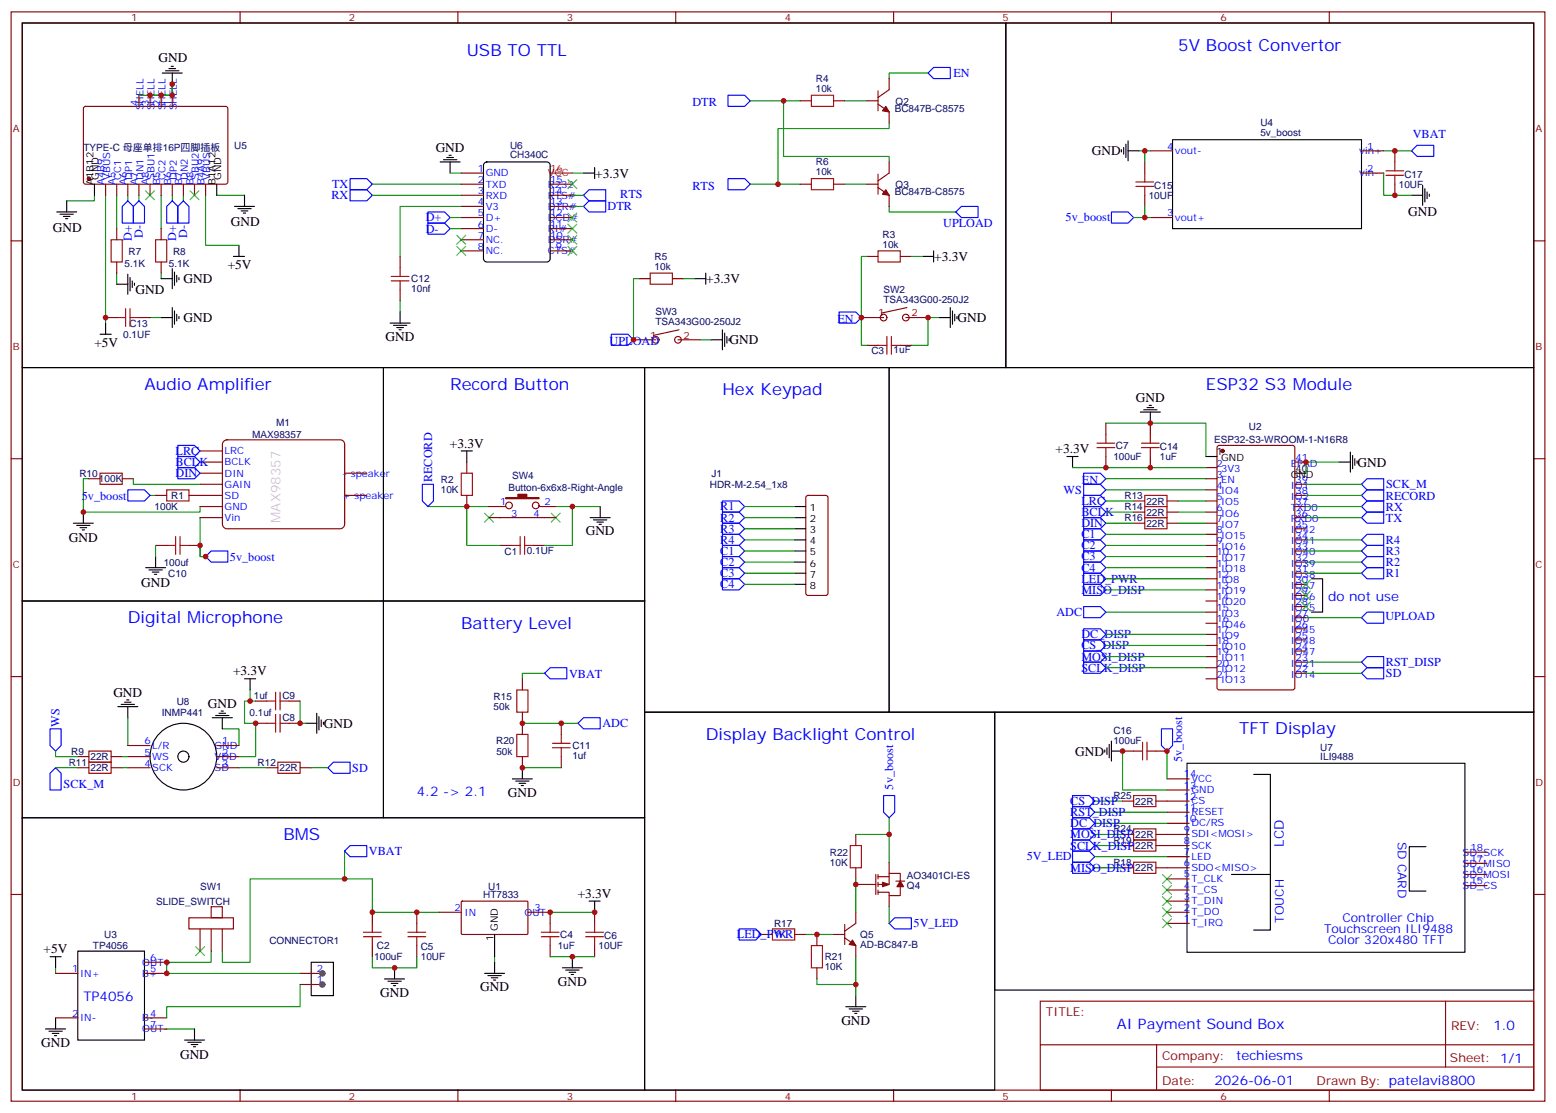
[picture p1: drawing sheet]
<svg xmlns="http://www.w3.org/2000/svg" width="494mm" height="353mm" viewBox="0 0 494 353" stroke-linecap="round" stroke-linejoin="round" font-family="sans-serif">
<g fill="none" stroke="#870000" stroke-width=".35">
<path d="M3.5 3.8h486.9v345.7h-486.9zM7.1 7.3h479.7v338.7h-479.7zM76.2 3.8v3.5M145.3 3.8v3.5M214.5 3.8v3.5M283.6 3.8v3.5M352.8 3.8v3.5M421.9 3.8v3.5M26.7 34l.5-.2h44.7l.4 .7v23.5l-.7 .5-44.7-.1-.4-.7v-23.2zM44.1 30.2v3.6M47.6 30.2v3.6M51.2 30.2v3.6"/>
<path d="M54.7 30.2v3.6M254 32h3.5M264.6 32h3.5M275.2 32h3.5M278.7 33.1l3.5 2.4v3.6M278.7 28.8v6.4M282.2 24.9v3.6l-3.5 2.4M33.5 58.5v3.5M37 58.5v3.5M40.6 58.5v3.5M44.1 58.5v3.5M47.6 58.5v3.5"/>
<path d="M51.2 58.5v3.5M54.7 58.5v3.5M58.2 58.5v3.5M61.7 58.5v3.5M65.3 58.5v3.5M146.4 58.5h7.1M146.4 54.9h7.1M174.6 58.5h7.1M254 58.5h3.5M264.6 58.5h3.5M275.2 58.5h3.5M278.7 59.5l3.5 2.5v3.5"/>
<path d="M278.7 55.3v6.3M282.2 51.4v3.5l-3.5 2.5M363.4 51.4v3.5M365.1 47.9h7.1M432.2 54.9h7M432.2 47.9h7M442.7 47.9v3.5M442.7 58.5v3.5M3.5 76.4h3.6M37 72.6v3.5M51.2 72.6v3.5M146.4 62h7.1"/>
<path d="M146.4 65.5h7.1M146.4 69h7.1M146.4 72.6h7.1M146.4 76.1h7.1M146.4 79.6h7.1M174.6 62h7.1M174.6 65.5h7.1M174.6 69h7.1M174.6 72.6h7.1M174.6 76.1h7.1M174.6 79.6h7.1M363.4 62v3.5"/>
<path d="M365.1 69h7.1M486.8 76.4h3.6M37 83.1v3.6M51.2 83.1v3.6M127 81.4v3.5M127 92v3.5M202.8 88.4h3.6M213.4 88.4h3.6M275.2 81.4h3.5M285.8 81.4h3.5M287.9 97.6l-8.1 1.8M33.5 100.8h3.5"/>
<path d="M44.1 100.8h3.5M201.1 107.8h7M215.2 107.8h7M215.5 104.7l-8.1 1.7M273.4 100.8h7.1M275.2 109.6h3.5M285.8 109.6h3.5M287.5 100.8h7.1M351 134.3v3.5M365.1 134.3v3.5M3.5 145.6h3.6M28.2 151.9h3.5"/>
<path d="M38.8 151.9h3.5M49.4 157.2h3.5M60 157.2h10.6M63.5 153.7h7.1M63.5 146.6h7.1M63.5 143.1h7.1M63.5 150.2h7.1M109.4 157.2h7M109.4 150.2h7M148.2 146.6v3.6M148.2 157.2v3.6M256 157.4l.5-.2h5.6l.5 .2 .2 .5v30.4l-.2 .5-.5 .2h-5.6l-.5-.3-.2-.4v-30.4z"/>
<path d="M351 144.9v3.5M359.8 159h3.6M365.1 144.9v3.5M370.4 159h3.5M382.8 148.4h3.5M382.8 151.9h3.5M382.8 155.5h3.5M382.8 159h3.5M386.5 141.6l.5-.2h23.3l.6 .4 .1 76.5-.5 .6-23.5 .1-.7-.5v-76.4zM411 157.2h3.5M411 153.7h3.5M411 146.6h3.5"/>
<path d="M486.8 145.6h3.6M49.4 173.1h3.5M60 173.1h3.5M63.5 164.3h7.1M63.5 160.8h7.1M155.2 164.3h21.2M155.2 160.8h5.3M158.7 173.1h3.6M162.6 160.4a1.06 1.06 0 0 0-1.5-1 1.06 1.06 0 0 0-.2 1.8 1.06 1.06 0 0 0 1.7-.5v-.3M169.3 173.1h3.6M171.1 160.4a1.06 1.06 0 0 0-1.5-1 1.06 1.06 0 0 0-.3 1.8 1.06 1.06 0 0 0 1.7-.5l.1-.3M171.1 160.8h5.3"/>
<path d="M359.8 162.5h3.6M359.8 166.1h3.6M370.4 162.5h3.5M370.4 166.1h3.5M382.8 162.5h3.5M382.8 166.1h3.5M382.8 169.6h3.5M382.8 173.1h3.5M382.8 176.6h3.5M411 178.4h3.5M411 174.9h3.5M411 171.3h3.5"/>
<path d="M411 167.8h3.5M411 164.3h3.5M411 160.8h3.5M382.8 180.2h3.5M382.8 183.7h3.5M382.8 187.2h3.5M382.8 190.7h3.5M382.8 194.3h3.5M382.8 197.8h3.5M411 199.6h3.5M411 196h3.5M411 192.5h3.5"/>
<path d="M411 189h3.5M411 185.5h3.5M411 181.9h3.5M3.5 214.7h3.6M165.8 215.4v3.6M382.8 201.3h3.5M382.8 204.9h3.5M382.8 208.4h3.5M382.8 211.9h3.5M382.8 215.4h3.5M411 213.7h3.5M411 210.1h3.5"/>
<path d="M411 206.6h3.5M411 203.1h3.5M486.8 214.7h3.6M40.6 236.6h7M68.8 236.6h7M81.1 222.5h3.6M81.1 229.6h3.6M91.7 222.5h3.5M91.7 229.6h3.5M165.8 226v7.1M178.2 229.6v3.5M356.3 238.4h3.5"/>
<path d="M366.9 238.4h3.5M24.7 240.1h3.5M24.7 243.7h3.5M35.3 240.1h3.5M35.3 243.7h3.5M40.6 240.1h7M40.6 243.7h7M68.8 240.1h7M68.8 243.7h7M84.7 243.7h3.5M95.2 243.7h3.6M165.8 240.1v3.6"/>
<path d="M178.2 240.1v3.6M356.3 254.2h3.5M366.9 254.2h10.6M370.4 257.8h7.1M370.4 250.7h7.1M370.4 247.2h7.1M271.6 264.8v3.6M271.6 275.4v3.5M278 277.5v6.4M278.7 277.5v1.4M278.7 280v1.4M278.7 278.2h3.5"/>
<path d="M282.2 273.6v3.6M284.3 279.6h2.9M285.8 279.6v-2.4h-3.6v3.5h-3.5M356.3 275.4h3.5M356.3 268.4h3.5M356.3 264.8h3.5M366.9 275.4h10.6M366.9 268.4h10.6M366.9 264.8h10.6M370.4 278.9h7.1M370.4 271.9h7.1M370.4 261.3h7.1"/>
<path d="M465 277.5h7M465 274h7M465 270.5h7M3.5 283.9h3.6M60 291.3h14.1v3.5h-14.1zM63.5 294.8v7.1M67 287.8h3.6v3.5h-3.6zM67 294.8v7.1M70.6 294.8v7.1M118.2 289.5v3.6M132.3 289.5v3.6M139.3 289.5h7.1"/>
<path d="M146.5 286.2l.3-.2h20.6l.2 .3-.1 10.1-.3 .2-20.6-.1-.2-.3zM167.6 289.5h7v3.6M188.7 289.5v3.6M241.7 296.6h3.5M252.2 296.6h3.6M259.3 296.6v3.5M264.6 296.6h3.5M268.1 297.6l3.5 2.5v3.5M268.1 293.4v6.4M271.6 280.7h6.4M271.6 289.5v3.6l-3.5 2.4M278.7 282.5v1.4"/>
<path d="M282.2 284.2v3.6M285.8 281.4v2.8h-3.6v-1h-3.5M370.4 289.5h7.1M370.4 293.1h7.1M370.4 286h7.1M370.4 282.5h7.1M465 281.1h7M486.8 283.9h3.6M17.6 308.9h7.1M45.9 308.9h7M45.9 305.4h7M95.2 308.9h7.1"/>
<path d="M95.2 312.5h7.1M118.2 300.1v3.5M132.3 300.1v3.5M174.6 300.1v3.5M188.7 300.1v3.5M259.3 307.2v3.5M330.2 317.7h156.6v28.3h-156.6zM458.8 317.8v20.8M17.6 323h7.1M45.9 323h7M45.9 326.6h7M330.2 331.6h156.5"/>
<path d="M367.1 338.6h119.6M367.1 331.6v14.1M76.2 346v3.5M145.3 346v3.5M214.5 346v3.5M283.6 346v3.5M352.8 346v3.5M421.9 346v3.5"/>
<circle cx="208.1" cy="107.8" r="1.06"/>
<circle cx="215.2" cy="107.8" r="1.06"/>
<circle cx="280.5" cy="100.8" r="1.06"/>
<circle cx="287.5" cy="100.8" r="1.06"/>
</g>
<g fill="#870000" stroke="#870000" stroke-width=".35">
<path d="M281.2 33.8l1 1.7-2.1-.3z"/>
<path d="M281.2 60.2l1 1.8-2.1-.4z"/>
<path d="M160.5 157.9h3.9v-1h2.8v1h3.9v.4h-10.6z"/>
<path d="M285.8 279.6l1 1.8h-2.1z"/>
<path d="M280.1 280l2.1 .7-2.1 .7z"/>
<path d="M270.6 298.3l1 1.8-2.1-.3z"/>
<circle cx="388.1" cy="143.1" r=".53"/>
<circle cx="28.2" cy="56.7" r=".53"/>
</g>
<g fill="none" stroke="#000" stroke-width=".35">
<path d="M7.1 7.3h312.2v109.4h-312.2zM319.3 7.3h167.5v109.4h-167.5zM51.5 23.2h6.4M52.6 22.5h4.2M53.6 21.8h2.1M54.3 21.1h.7M54.7 23.2v3.5M30 58.5v3.5M68.8 58.5v3.5M139.7 51.4h6.3M140.8 50.7h4.2M141.8 50h2.1"/>
<path d="M142.5 49.3h.7M142.9 51.4v3.5M153.7 51.8l.8-.4h19.1l.8 .4 .2 .7v29.6l-.5 .8-.5 .2h-19.1l-.8-.4-.2-.6v-29.6zM185.2 54.9h3.5M188.7 53.2v3.5M356 47.5v.7M356.7 46.8v2.1M357.4 45.8v4.2M358.1 47.9h3.5M358.1 44.7v6.3M372.2 44.3h60v28.3h-60zM451.6 58.8v6.4"/>
<path d="M452.3 59.9v4.2M18 67.3h6.3M19 68h4.3M20.1 68.7h2.1M20.8 69.4h.7M21.2 63.7v3.6M74.4 65.5h6.4M75.5 66.2h4.2M75.8 77.9v3.5M76.6 66.9h2.1M77.3 67.6h.7M77.6 62v3.5"/>
<path d="M296.3 79.6v3.5M448 62h3.6M453 60.9v2.1M453.7 61.6v.7M37 90.2h3.6M40.6 87v6.4M41.3 88.1v4.2M42 89.1v2.2M42.7 89.9v.7M51.2 88.4h3.5M54.7 85.3v6.3M54.7 97.6v6.4"/>
<path d="M55.4 86.3v4.3M55.4 98.7v4.2M56.1 87.4v2.1M56.1 99.7v2.1M56.8 88.1v.7M74.1 81.4h3.5M127 99v3.6M220.5 88.4h3.5M224 86.7v3.5M292.8 81.4h3.5M301.6 97.6v6.4M302.3 98.7v4.2"/>
<path d="M303 99.7v2.1M7.1 116.7h114.6v74h-114.6zM31.7 106.1h3.6M33.5 102.6v3.5M51.2 100.8h3.5M56.8 100.4v.7M121.7 116.7h82.9v74h-82.9zM123.8 102.6h6.4M124.9 103.3h4.2M125.9 104h2.2M126.6 104.7h.8M204.6 116.7h77.6v109.3h-77.6z"/>
<path d="M225.8 107.8h3.5M229.3 104.7v6.3M230 105.7v4.3M230.7 106.8v2.1M231.4 107.5v.7M282.2 116.7h204.6v109.3h-204.6zM298.1 100.8h3.5M303.7 100.4v.7M361.9 130.8h6.4M363 130.1h4.2M364.1 129.4h2.1M364.8 128.7h.7"/>
<path d="M365.1 130.8v3.5M146.4 143.1h3.5M148.2 143.1v3.5M338.7 144.9h3.5M340.4 144.9v3.5M382.8 144.9h3.5M411 150.2h3.5M425.1 146.6h3.5M428.6 143.5v6.3M429.3 144.5v4.3M430 145.6v2.1M430.7 146.3v.7"/>
<path d="M23.3 166.1h6.3M24.3 166.8h4.3M25.4 167.5h2.1M26.1 168.2h.7M26.5 162.5v3.6M49.4 176.6v3.6M187.3 164.3h6.4M188.4 165h4.2M189.4 165.7h2.2M190.1 166.4h.8M190.5 160.8v3.5M252.2 164.3h3.6"/>
<path d="M252.2 160.8h3.6M252.2 167.8h3.6M252.2 171.3h3.6M252.2 174.9h3.6M252.2 178.4h3.6M7.1 190.7h114.6v68.8h-114.6zM46.2 180.2h6.4M47.3 180.9h4.2M48.3 181.6h2.1M49 182.3h.7M121.7 190.7h82.9v68.8h-82.9zM252.2 181.9h3.6"/>
<path d="M252.2 185.5h3.6M416.3 183.7h3.5v10.6h-3.5M77.6 215.4h3.5M79.4 215.4v3.6M37.4 224.3h6.3M38.5 223.6h4.2M39.5 222.8h2.1M40.2 222.1h.7M40.6 224.3v3.5M67.4 227.8h6.3M68.4 227.1h4.3M69.5 226.4h2.1"/>
<path d="M70.2 225.7h.7M70.6 227.8v3.5M97 229.6h3.5M100.5 226.4v6.3M101.2 227.4v4.3M102 228.5v2.1M102.7 229.2v.7M204.6 226h111.1v120h-111.1zM315.7 226h171.1v88.2h-171.1zM350.7 238v.7M351.4 237.3v2.1M352.1 236.3v4.2"/>
<path d="M352.8 238.4h3.5M352.8 235.2v6.3M7.1 259.5h197.5v86.5h-197.5zM162.6 247.2h6.4M163.7 247.9h4.2M164.7 248.6h2.2M165.5 249.3h.7M165.8 243.7v3.5M376.8 242.3h88.2v59.9h-88.2zM397.9 245.8h5.3v49.4h-5.3M390.9 277.5h12.3M452.6 268.7h-5.3v14.1h5.3"/>
<path d="M157 296.6v7M187 286h3.5M188.7 286v3.5M15.9 303.6h3.5M17.6 303.6v3.6M24.7 301.9h21.2v28.2h-21.2zM98.8 305.4h7v10.6h-7zM122.1 310.7h6.3M123.1 311.4h4.3M124.2 312.1h2.1M124.9 312.8h.7M125.2 307.2v3.5"/>
<path d="M153.8 308.9h6.4M154.9 309.6h4.2M155.9 310.3h2.1M156.6 311h.7M157 305.4v3.5M178.5 307.2h6.4M179.6 307.9h4.2M180.6 308.6h2.1M181.3 309.3h.7M181.7 303.6v3.6M268.5 319.5h6.3M271.6 316v3.5"/>
<path d="M14.5 326.6h6.3M15.5 327.3h4.3M16.6 328h2.1M17.3 328.7h.7M17.6 323v3.6M58.6 330.1h6.3M59.6 330.8h4.3M60.7 331.5h2.1M61.4 332.2h.7M61.7 326.6v3.5M269.5 320.2h4.3M270.6 320.9h2.1"/>
<path d="M271.3 321.6h.7"/>
<circle cx="58.2" cy="240.1" r="10.6"/>
<circle cx="58.2" cy="240.1" r="1.76"/>
</g>
<g fill="none" stroke="#a10000" stroke-width=".35">
<path d="M257.5 30.2h7.1v3.6h-7.1zM257.5 56.7h7.1v3.5h-7.1zM360.5 59.2h5.7M360.5 57.7h5.7M363.4 54.9v2.8M363.4 59.2v2.8M439.9 55.6h5.7M439.9 54.2h5.7M442.7 51.4v2.8M442.7 55.6v2.9M35.3 76.1h3.5v7h-3.5zM49.4 76.1h3.5v7h-3.5z"/>
<path d="M278.7 79.6h7.1v3.5h-7.1zM39.9 98v5.6M41.3 98v5.6M124.2 89.1h5.6M124.2 87.7h5.6M127 84.9v2.8M127 89.1v2.9M206.4 86.7h7v3.5h-7zM37 100.8h2.9M41.3 100.8h2.8M278.7 109.6h2.8M281.5 106.8v5.6"/>
<path d="M282.9 109.6h2.9M282.9 106.8v5.6M351 137.8v2.9M365.1 137.8v2.9M31.7 150.2h7.1v3.5h-7.1zM52.9 155.5h7.1v3.5h-7.1zM146.4 150.2h3.5v7h-3.5zM348.2 142.1h5.6M348.2 140.7h5.6M351 142.1v2.8M362.3 142.1h5.6M362.3 140.7h5.6"/>
<path d="M363.4 157.2h7v3.6h-7zM365.1 142.1v2.8M52.9 173.1h2.8M55.7 170.3v5.6M57.1 170.3v5.6M57.1 173.1h2.9M162.3 173.1h2.8M165.1 170.3v5.6M166.5 173.1h2.8M166.5 170.3v5.6M363.4 160.8h7v3.5h-7zM363.4 164.3h7v3.5h-7z"/>
<path d="M87.5 219.7v5.6M88.9 219.7v5.6M164 219h3.6v7h-3.6zM28.2 238.4h7.1v3.5h-7.1zM84.7 222.5h2.8M84.7 229.6h2.8M87.5 226.7v5.7M88.9 222.5h2.8M88.9 226.7v5.7M88.9 229.6h2.8M164 233.1h3.6v7h-3.6zM175.3 237.3h5.7"/>
<path d="M175.3 235.9h5.7M178.2 233.1v2.8M178.2 237.3v2.8M359.8 238.4h2.9M362.7 235.5v5.7M364.1 235.5v5.7M364.1 238.4h2.8M28.2 241.9h7.1v3.5h-7.1zM88.2 241.9h7v3.5h-7zM359.8 252.5h7.1v3.5h-7.1zM269.9 268.4h3.5v7h-3.5zM359.8 273.6h7.1v3.6h-7.1z"/>
<path d="M359.8 266.6h7.1v3.5h-7.1zM359.8 263.1h7.1v3.5h-7.1zM115.4 297.3h5.6M115.4 295.9h5.6M118.2 293.1v2.8M118.2 297.3v2.8M129.5 297.3h5.6M129.5 295.9h5.6M132.3 293.1v2.8M132.3 297.3v2.8M171.8 297.3h5.6M171.8 295.9h5.6"/>
<path d="M174.6 293.1v2.8M174.6 297.3v2.8M185.9 297.3h5.7M185.9 295.9h5.7M188.7 293.1v2.8M188.7 297.3v2.8M245.2 294.8h7v3.5h-7zM257.5 300.1h3.6v7.1h-3.6z"/>
</g>
<g fill="none" stroke="#008700" stroke-width=".35">
<path d="M54.7 26.7v3.5h-10.6M54.7 26.7v3.5h-7.1M54.7 26.7v3.5h-3.5M54.7 26.7v3.5M238.1 32h15.9M248.7 32v17.6h33.5v1.8M268.1 32h7.1M282.2 39.1v1.7h-35.3v17.7M294.6 23.2h-12.4v1.7M118.2 58.5h28.2M142.9 54.9h3.5M181.7 54.9h3.5"/>
<path d="M238.1 58.5h15.9M268.1 58.5h7.1M361.6 47.9h3.5M363.4 47.9v3.5M439.2 54.9v7.1h8.8M439.2 47.9h8.8M30 62v1.7h-8.8M33.5 62v40.6M37 62v10.6M40.6 62v1.7M44.1 62v1.7M51.2 62v10.6"/>
<path d="M54.7 62v1.7M58.2 62v1.7M65.3 62v15.9h10.5M68.8 62h8.8M118.2 62h28.2M142.9 69h3.5M142.9 72.6h3.5M146.4 65.5h-19.4v15.9M181.7 62h3.5M181.7 65.5h3.5M282.2 65.5v1.8h21.2M359.8 69h5.3"/>
<path d="M363.4 65.5v3.5M37 86.7v3.5M51.2 86.7v1.7M127 95.5v3.5M202.8 88.4h-1.7v19.4M217 88.4h3.5M275.2 81.4h-1.8v28.2h1.8M289.3 81.4h3.5M47.6 100.8h3.6M222.2 107.8h3.6M298.1 100.8h-3.5v8.8h-5.3M351 134.3h31.8v10.6"/>
<path d="M28.2 151.9h-1.7v10.6h37v-1.7M42.3 151.9v1.8h21.2M47.6 157.2h1.8M340.4 148.4h42.4M351 155.5h31.8M351 159h8.8M351 151.9h31.8M373.9 159h8.9M414.5 157.2h17.7M414.5 153.7h17.7M425.1 146.6h-10.6v3.6M49.4 173.1v3.5"/>
<path d="M63.5 164.3v12.3h1.8h-1.8v-3.5M135.8 160.8h19.4M148.2 160.8v12.3h10.5M176.4 160.8h5.3v12.3h-8.8M181.7 160.8h8.8M236.4 160.8h15.8M236.4 171.3h15.8M236.4 174.9h15.8M236.4 178.4h15.8M236.4 164.3h15.8M236.4 167.8h15.8M351 162.5h8.8"/>
<path d="M351 166.1h8.8M351 169.6h31.8M351 173.1h31.8M351 176.6h31.8M373.9 162.5h8.9M373.9 166.1h8.9M414.5 160.8h17.7M414.5 171.3h17.7M414.5 174.9h17.7M414.5 178.4h17.7M414.5 164.3h17.7M236.4 181.9h15.8"/>
<path d="M236.4 185.5h15.8M351 187.2h31.8M351 180.2h31.8M351 194.3h31.8M351 183.7h31.8M414.5 181.9h17.7M414.5 196h17.7M79.4 219v3.5M172.9 213.7h-7.1v1.7M351 204.9h31.8M351 201.3h31.8M351 208.4h31.8"/>
<path d="M351 211.9h31.8M414.5 213.7h17.7M414.5 210.1h17.7M17.6 238.4v1.7h7.1M40.6 227.8v8.8M70.6 231.3h5.2v5.3M81.1 222.5h-3.5v7.1h3.5v10.5h-5.3M95.2 222.5v7.1h1.8M165.8 229.6h17.6M356.3 238.4v12.3h14.1M370.4 238.4v8.8M17.6 243.7h7.1"/>
<path d="M38.8 243.7h1.8M38.8 240.1h1.8M75.8 243.7h8.9M98.8 243.7h5.3M165.8 243.7h12.4M282.2 259.5v14.1M347.5 257.8h22.9M347.5 254.2h8.8M109.4 270.1v8.8M271.6 264.8h10.6M271.6 278.9v10.6M347.5 275.4h8.8"/>
<path d="M347.5 268.4h8.8M347.5 264.8h8.8M347.5 261.3h22.9M347.5 271.9h22.9M139.3 289.5h-21.1v-10.6h-38.8v26.5h-8.8v-3.5M174.6 289.5h14.1M255.8 296.6h8.8M282.2 287.8v5.3M17.6 307.2v1.7M67 301.9v3.5h-14.1v3.5h42.3M95.2 312.5v7h-42.3v3.5M118.2 303.6v3.6h14.1v-3.6"/>
<path d="M157 303.6v1.8M174.6 303.6h14.1M259.3 310.7v1.8h12.3M271.6 303.6v12.4M52.9 326.6h8.8"/>
</g>
<g fill="none" stroke="#00f" stroke-width=".35">
<path d="M231.1 30.2h5.3l1.7 1.8-1.7 1.8h-5.3zM294.6 23.2l1.7-1.8h5.3v3.5h-5.3zM111.1 56.7h5.3l1.8 1.8-1.8 1.7h-5.3zM231.1 56.7h5.3l1.7 1.8-1.7 1.7h-5.3zM448 47.9l1.8-1.8h5.3v3.5h-5.3zM38.8 65.5l1.8-1.8 1.7 1.8v5.3h-3.5zM42.3 65.5l1.8-1.8 1.8 1.8v5.3h-3.6zM52.9 65.5l1.8-1.8 1.7 1.8v5.3h-3.5zM56.4 65.5l1.8-1.8 1.8 1.8v5.3h-3.6zM111.1 60.2h5.3l1.8 1.8-1.8 1.7h-5.3zM135.8 67.3h5.3l1.8 1.7-1.8 1.8h-5.3zM135.8 70.8h5.3l1.8 1.8-1.8 1.7h-5.3z"/>
<path d="M185.2 65.5l1.8-1.8h5.3v3.6h-5.3zM185.2 62l1.8-1.8h5.3v3.5h-5.3zM303.4 67.3l1.8-1.8h5.2v3.5h-5.2zM352.8 67.3h5.3l1.7 1.7-1.7 1.8h-5.3zM266.3 99h5.3l1.8 1.8-1.8 1.8h-5.3zM194 106.1h5.3l1.8 1.7-1.8 1.8h-5.3zM40.6 155.5h5.3l1.7 1.7-1.7 1.8h-5.3zM56.4 141.4h5.3l1.8 1.7-1.8 1.8h-5.3zM56.4 144.9h5.3l1.8 1.7-1.8 1.8h-5.3zM56.4 148.4h5.3l1.8 1.8-1.8 1.7h-5.3zM134.1 153.7h3.5v5.3l-1.8 1.8-1.7-1.8zM229.3 159h5.3l1.8 1.8-1.8 1.7h-5.3z"/>
<path d="M344 157.2h5.2l1.8 1.8-1.8 1.8h-5.2zM344 153.7h5.2l1.8 1.8-1.8 1.7h-5.2zM344 150.2h5.2l1.8 1.7-1.8 1.8h-5.2zM432.2 153.7l1.7-1.8h5.3v3.6h-5.3zM432.2 157.2l1.7-1.7h5.3v3.5h-5.3zM65.3 176.6l1.7-1.7h5.3v3.5h-5.3zM229.3 162.5h5.3l1.8 1.8-1.8 1.8h-5.3zM229.3 166.1h5.3l1.8 1.7-1.8 1.8h-5.3zM229.3 169.6h5.3l1.8 1.7-1.8 1.8h-5.3zM229.3 173.1h5.3l1.8 1.8-1.8 1.7h-5.3zM229.3 176.6h5.3l1.8 1.8-1.8 1.8h-5.3zM344 164.3h5.2l1.8 1.8-1.8 1.7h-5.2z"/>
<path d="M344 160.8h5.2l1.8 1.7-1.8 1.8h-5.2zM344 167.8h5.2l1.8 1.8-1.8 1.7h-5.2zM344 171.3h5.2l1.8 1.8-1.8 1.8h-5.2zM344 174.9h5.2l1.8 1.7-1.8 1.8h-5.2zM344 178.4h5.2l1.8 1.8-1.8 1.7h-5.2zM432.2 178.4l1.7-1.8h5.3v3.6h-5.3zM432.2 174.9l1.7-1.8h5.3v3.5h-5.3zM432.2 171.3l1.7-1.7h5.3v3.5h-5.3zM432.2 164.3l1.7-1.8h5.3v3.6h-5.3zM432.2 160.8l1.7-1.8h5.3v3.5h-5.3zM229.3 180.2h5.3l1.8 1.7-1.8 1.8h-5.3zM229.3 183.7h5.3l1.8 1.8-1.8 1.7h-5.3z"/>
<path d="M344 199.6h5.2l1.8 1.7-1.8 1.8h-5.2zM344 185.5h5.2l1.8 1.7-1.8 1.8h-5.2zM344 192.5h5.2l1.8 1.8-1.8 1.7h-5.2zM344 181.9h5.2l1.8 1.8-1.8 1.8h-5.2zM432.2 181.9l1.7-1.7h5.3v3.5h-5.3zM432.2 196l1.7-1.7h5.3v3.5h-5.3zM172.9 213.7l1.7-1.8h5.3v3.5h-5.3zM344 203.1h5.2l1.8 1.8-1.8 1.7h-5.2zM344 206.6h5.2l1.8 1.8-1.8 1.7h-5.2zM344 210.1h5.2l1.8 1.8-1.8 1.8h-5.2zM432.2 213.7l1.7-1.8h5.3v3.5h-5.3zM432.2 210.1l1.7-1.7h5.3v3.5h-5.3z"/>
<path d="M15.9 231.3h3.5v5.3l-1.8 1.8-1.7-1.8zM183.4 229.6l1.8-1.8h5.3v3.5h-5.3zM368.7 231.3h3.5v5.3l-1.8 1.8-1.7-1.8zM15.9 245.4l1.7-1.7 1.8 1.7v5.3h-3.5zM105.8 241.9h5.3v3.5h-5.3l-1.7-1.7zM280.5 252.5h3.5v5.3l-1.8 1.7-1.7-1.7zM340.4 259.5h5.3l1.8 1.8-1.8 1.8h-5.3zM340.4 256h5.3l1.8 1.8-1.8 1.7h-5.3zM340.4 252.5h5.3l1.8 1.7-1.8 1.8h-5.3zM109.4 270.1l1.7-1.7h5.3v3.5h-5.3zM340.4 273.6h5.3l1.8 1.8-1.8 1.8h-5.3zM340.4 266.6h5.3l1.8 1.8-1.8 1.7h-5.3z"/>
<path d="M340.4 263.1h5.3l1.8 1.7-1.8 1.8h-5.3zM340.4 270.1h5.3l1.8 1.8-1.8 1.7h-5.3zM234.6 294.8h5.3l1.8 1.8-1.8 1.7h-5.3zM282.2 293.1l1.8-1.8h5.3v3.5h-5.3z"/>
</g>
<path d="M174.6 54.9h7.1" fill="none" stroke="#f00" stroke-width=".35"/>
<g fill="none" stroke="#3c3" stroke-width=".35">
<path d="M180.3 57l2.8 2.9M183.1 57l-2.8 2.9M46.2 60.6l2.8 2.8M49 60.6l-2.8 2.8M60.3 60.6l2.8 2.8M63.1 60.6l-2.8 2.8M145 74.7l2.8 2.8M145 78.2l2.8 2.8M147.8 74.7l-2.8 2.8M147.8 78.2l-2.8 2.8M180.3 67.6l2.8 2.8M180.3 71.2l2.8 2.8"/>
<path d="M180.3 74.7l2.8 2.8M180.3 78.2l2.8 2.8M183.1 67.6l-2.8 2.8M183.1 71.2l-2.8 2.8M183.1 74.7l-2.8 2.8M183.1 78.2l-2.8 2.8M153.8 162.9l2.8 2.8M156.6 162.9l-2.8 2.8M175 162.9l2.8 2.8M177.8 162.9l-2.8 2.8M413.1 191.1l2.8 2.8M413.1 187.6l2.8 2.8"/>
<path d="M413.1 184l2.8 2.9M415.9 191.1l-2.8 2.8M415.9 187.6l-2.8 2.8M415.9 184l-2.8 2.9M369 277.5l2.8 2.9M371.8 277.5l-2.8 2.9M369 281.1l2.8 2.8M369 284.6l2.8 2.8M369 288.1l2.8 2.8M369 291.6l2.8 2.9M371.8 281.1l-2.8 2.8M371.8 284.6l-2.8 2.8"/>
<path d="M371.8 288.1l-2.8 2.8M371.8 291.6l-2.8 2.9M62.1 300.5l2.8 2.8M64.9 300.5l-2.8 2.8"/>
</g>
<path d="M70.9 140.2l1.1-.6h36a1.41 1.41 0 0 1 1.4 1.4v25.4a1.51 1.51 0 0 1-1.4 1.4h-36a1.51 1.51 0 0 1-1.4-1.4v-25.4z" fill="none" stroke="#800000" stroke-width=".35"/>
<g fill="#666" stroke="#666" stroke-width=".35">
<circle cx="102.3" cy="308.9" r=".88"/>
<circle cx="102.3" cy="312.5" r=".88"/>
</g>
<g fill="#c00">
<circle cx="54.7" cy="30.2" r=".88"/>
<circle cx="51.2" cy="30.2" r=".88"/>
<circle cx="47.6" cy="30.2" r=".88"/>
<circle cx="201.1" cy="107.8" r=".88"/>
<circle cx="33.5" cy="100.8" r=".88"/>
<circle cx="273.4" cy="100.8" r=".88"/>
<circle cx="248.7" cy="32" r=".88"/>
<circle cx="246.9" cy="58.5" r=".88"/>
<circle cx="54.7" cy="26.7" r=".88"/>
<circle cx="79.4" cy="222.5" r=".88"/>
<circle cx="81.1" cy="229.6" r=".88"/>
<circle cx="95.3" cy="229.6" r=".88"/>
<circle cx="26.5" cy="162.5" r=".88"/>
<circle cx="63.5" cy="173.1" r=".88"/>
<circle cx="148.2" cy="160.8" r=".88"/>
<circle cx="181.7" cy="160.8" r=".88"/>
<circle cx="178.2" cy="229.6" r=".88"/>
<circle cx="165.8" cy="229.6" r=".88"/>
<circle cx="165.8" cy="243.7" r=".88"/>
<circle cx="294.6" cy="100.8" r=".88"/>
<circle cx="132.3" cy="289.5" r=".88"/>
<circle cx="125.2" cy="307.2" r=".88"/>
<circle cx="174.6" cy="289.5" r=".88"/>
<circle cx="188.7" cy="289.5" r=".88"/>
<circle cx="181.7" cy="303.6" r=".88"/>
<circle cx="109.4" cy="278.9" r=".88"/>
<circle cx="118.2" cy="289.5" r=".88"/>
<circle cx="351" cy="148.4" r=".88"/>
<circle cx="365.1" cy="148.4" r=".88"/>
<circle cx="365.1" cy="134.3" r=".88"/>
<circle cx="414.5" cy="146.6" r=".88"/>
<circle cx="356.3" cy="238.4" r=".88"/>
<circle cx="65.3" cy="176.6" r=".88"/>
<circle cx="370.4" cy="238.4" r=".88"/>
<circle cx="363.4" cy="47.9" r=".88"/>
<circle cx="363.4" cy="69" r=".88"/>
<circle cx="442.7" cy="62" r=".88"/>
<circle cx="442.7" cy="47.9" r=".88"/>
<circle cx="52.9" cy="308.9" r=".88"/>
<circle cx="52.9" cy="305.4" r=".88"/>
<circle cx="259.3" cy="296.6" r=".88"/>
<circle cx="271.6" cy="312.5" r=".88"/>
<circle cx="271.6" cy="280.7" r=".88"/>
<circle cx="282.2" cy="264.8" r=".88"/>
</g>
<g font-size="5.3" fill="#00f">
<text x="148.2" y="17.9">USB TO TTL</text>
<text x="373.9" y="16.1">5V Boost Convertor</text>
<text x="45.9" y="123.7">Audio Amplifier</text>
<text x="142.9" y="123.7">Record Button</text>
<text x="229.3" y="125.5">Hex Keypad</text>
<text x="382.8" y="123.7">ESP32 S3 Module</text>
<text x="40.6" y="197.8">Digital Microphone</text>
<text x="146.4" y="199.6">Battery Level</text>
<text x="393.3" y="233.1">TFT Display</text>
<text x="224" y="234.8">Display Backlight Control</text>
<text x="90" y="266.6">BMS</text>
</g>
<text font-size="4.6" fill="#00f" x="354.5" y="326.6">AI Payment Sound Box</text>
<g font-size="4.2">
<text x="50.3" y="19.6">GND</text>
<text x="138.3" y="48.2">GND</text>
<text x="346.6" y="49.3">GND</text>
<text x="188.9" y="56.3">+3.3V</text>
<text x="73.2" y="71.7">GND</text>
<text x="447" y="68.7">GND</text>
<text x="16.8" y="73.5">GND</text>
<text x="296.5" y="82.8">+3.3V</text>
<text x="58.3" y="89.7">GND</text>
<text x="72.3" y="85.5">+5V</text>
<text x="224.2" y="89.9">+3.3V</text>
<text x="43" y="93.4">GND</text>
<text x="58.3" y="102.1">GND</text>
<text x="303.9" y="102.2">GND</text>
<text x="30" y="110.2">+5V</text>
<text x="122.4" y="108.2">GND</text>
<text x="231.6" y="109.3">GND</text>
<text x="360.5" y="127.6">GND</text>
<text x="142.8" y="142.1">+3.3V</text>
<text x="335.1" y="143.8">+3.3V</text>
<text x="430.9" y="148.1">GND</text>
<text x="21.9" y="172">GND</text>
<text x="185.9" y="169.9">GND</text>
<text x="44.8" y="186.2">GND</text>
<text x="74" y="214.4">+3.3V</text>
<text x="36" y="221.1">GND</text>
<text x="66" y="224.6">GND</text>
<text x="102.8" y="231">GND</text>
<text x="341.3" y="239.8">GND</text>
<text x="161.2" y="252.8">GND</text>
<text x="183.4" y="284.9">+3.3V</text>
<text x="13.9" y="302.5">+5V</text>
<text x="120.6" y="316.3">GND</text>
<text x="152.4" y="314.6">GND</text>
<text x="177.1" y="312.8">GND</text>
<text x="267.1" y="325.2">GND</text>
<text x="13.1" y="332.2">GND</text>
<text x="57.1" y="336.2">GND</text>
</g>
<text font-size="4.2" fill="#ccc" x="89" y="165.9" transform="rotate(-90 89 165.9)">MAX98357</text>
<g font-size="4.2" fill="#00f">
<text x="421.6" y="190.7">do not use</text>
<text x="132.3" y="252.5">4.2 -&gt; 2.1</text>
<text x="407.5" y="268.7" transform="rotate(-90 407.5 268.7)">LCD</text>
<text x="26.5" y="317.7">TP4056</text>
<text x="474" y="327">1.0</text>
<text x="392.4" y="336.6">techiesms</text>
<text x="385.5" y="344.4">2026-06-01</text>
</g>
<g font-size="3.9" fill="#00f">
<text x="302.6" y="24.4">EN</text>
<text x="219.8" y="33.7">DTR</text>
<text x="448.4" y="43.9">VBAT</text>
<text x="105.4" y="59.7">TX</text>
<text x="105.2" y="63.3">RX</text>
<text x="196.9" y="62.8">RTS</text>
<text x="219.8" y="60.2">RTS</text>
<text x="135.1" y="70.3">D+</text>
<text x="192.8" y="66.7">DTR</text>
<text x="338.2" y="70.2">5v_boost</text>
<text x="41.8" y="76.4" transform="rotate(-90 41.8 76.4)">D+</text>
<text x="45.3" y="75.5" transform="rotate(-90 45.3 75.5)">D-</text>
<text x="55.9" y="76.4" transform="rotate(-90 55.9 76.4)">D+</text>
<text x="59.5" y="75.5" transform="rotate(-90 59.5 75.5)">D-</text>
<text x="135.1" y="73.8">D-</text>
<text x="299.4" y="72.1">UPLOAD</text>
<text x="265.8" y="102.6">EN</text>
<text x="193.5" y="109.6">UPLOAD</text>
<text x="55.7" y="144.4">LRC</text>
<text x="55.7" y="147.9">BCLK</text>
<text x="55.7" y="151.4">DIN</text>
<text x="137.2" y="153" transform="rotate(-90 137.2 153)">RECORD</text>
<text x="343.4" y="153.7">EN</text>
<text x="440" y="155">SCK_M</text>
<text x="26" y="158.5">5v_boost</text>
<text x="228.6" y="162">R1</text>
<text x="337.6" y="156.8">WS</text>
<text x="343.3" y="160.3">LRC</text>
<text x="439.9" y="158.6">RECORD</text>
<text x="228.6" y="165.5">R2</text>
<text x="343.3" y="167.3">DIN</text>
<text x="343.3" y="163.8">BCLK</text>
<text x="439.9" y="165.6">TX</text>
<text x="439.9" y="162">RX</text>
<text x="228.6" y="169.1">R3</text>
<text x="228.6" y="172.6">R4</text>
<text x="343.3" y="170.8">C1</text>
<text x="439.9" y="172.7">R4</text>
<text x="73" y="177.9">5v_boost</text>
<text x="228.6" y="176.1">C1</text>
<text x="228.6" y="179.6">C2</text>
<text x="343.3" y="174.3">C2</text>
<text x="343.3" y="177.9">C3</text>
<text x="439.9" y="179.7">R2</text>
<text x="439.9" y="176.1">R3</text>
<text x="228.6" y="183.2">C3</text>
<text x="343.3" y="181.4">C4</text>
<text x="343.3" y="184.9">LED_PWR</text>
<text x="439.9" y="183.2">R1</text>
<text x="228.6" y="186.7">C4</text>
<text x="343.3" y="188.5">MISO_DISP</text>
<text x="335.3" y="195.6">ADC</text>
<text x="439.7" y="196.8">UPLOAD</text>
<text x="343.3" y="202.6">DC_DISP</text>
<text x="343.3" y="206.1">CS_DISP</text>
<text x="343.3" y="209.6">MOSI_DISP</text>
<text x="180.6" y="215">VBAT</text>
<text x="343.3" y="213.2">SCLK_DISP</text>
<text x="439.9" y="214.9">SD</text>
<text x="439.9" y="211.4">RST_DISP</text>
<text x="18.9" y="230.6" transform="rotate(-90 18.9 230.6)">WS</text>
<text x="191.2" y="230.8">ADC</text>
<text x="111.8" y="244.9">SD</text>
<text x="375.2" y="241.8" transform="rotate(-90 375.2 241.8)">5v_boost</text>
<text x="20.2" y="250.2">SCK_M</text>
<text x="283.5" y="250.6" transform="rotate(-90 283.5 250.6)">5v_boost</text>
<text x="339.7" y="255.5">CS_DISP</text>
<text x="339.7" y="262.6">DC_DISP</text>
<text x="339.7" y="259">RST_DISP</text>
<text x="339.7" y="269.6">SCLK_DISP</text>
<text x="339.7" y="266.1">MOSI_DISP</text>
<text x="443.7" y="267.1" transform="rotate(90 443.7 267.1)">SD CARD</text>
<text x="117.1" y="271.5">VBAT</text>
<text x="325.9" y="273.1">5V_LED</text>
<text x="339.7" y="276.7">MISO_DISP</text>
<text x="407.6" y="292.9" transform="rotate(-90 407.6 292.9)">TOUCH</text>
<text x="426.1" y="292.5">Controller Chip</text>
<text x="233.9" y="297.8">LED_PWR</text>
<text x="290" y="294.4">5V_LED</text>
<text x="420.3" y="296">Touchscreen ILI9488</text>
<text x="421.5" y="299.5">Color 320x480 TFT</text>
</g>
<g font-size="3.9" fill="#800">
<text x="332" y="322.3">TITLE:</text>
<text x="460.6" y="327">REV:</text>
<text x="368.9" y="336.5">Company:</text>
<text x="460.2" y="337.1">Sheet: 1/1</text>
<text x="368.9" y="344.2">Date:</text>
<text x="417.9" y="344.3">Drawn By: patelavi8800</text>
</g>
<g font-size="3.2" fill="#800">
<text x="41.6" y="6.8">1</text>
<text x="110.8" y="6.8">2</text>
<text x="179.9" y="6.8">3</text>
<text x="249.1" y="6.8">4</text>
<text x="318.2" y="6.8">5</text>
<text x="387.3" y="6.8">6</text>
<text x="4.1" y="41.9">A</text>
<text x="487.4" y="41.9">A</text>
<text x="278.7" y="100.4">1</text>
<text x="289.3" y="100.4">2</text>
<text x="206.4" y="107.5">1</text>
<text x="217" y="107.5">2</text>
<text x="4.1" y="111">B</text>
<text x="487.4" y="111">B</text>
<text x="4.1" y="180.2">C</text>
<text x="487.4" y="180.2">C</text>
<text x="4.1" y="249.3">D</text>
<text x="487.4" y="249.3">D</text>
<text x="41.6" y="349">1</text>
<text x="110.8" y="349">2</text>
<text x="179.9" y="349">3</text>
<text x="249.1" y="349">4</text>
<text x="318.2" y="349">5</text>
<text x="387.3" y="349">6</text>
</g>
<g font-size="3.2" fill="#000080">
<text x="258.9" y="29.2">10k</text>
<text x="258.9" y="26.1">R4</text>
<text x="284" y="35.5">BC847B-C8575</text>
<text x="284.3" y="33.3">Q2</text>
<text x="400.1" y="40">U4</text>
<text x="26.5" y="47.9">TYPE-C 母座单排16P四脚插板</text>
<text x="74.3" y="47.4">U5</text>
<text x="161.9" y="47.3">U6</text>
<text x="400.1" y="43.2">5v_boost</text>
<text x="161.9" y="50.2">CH340C</text>
<text x="258.9" y="52.5">R6</text>
<text x="258.9" y="55.6">10k</text>
<text x="284.3" y="59.7">Q3</text>
<text x="366.4" y="59.9">C15</text>
<text x="444" y="59.6">10UF</text>
<text x="445.8" y="56.4">C17</text>
<text x="284" y="62">BC847B-C8575</text>
<text x="364.6" y="63.1">10UF</text>
<text x="280.1" y="75.4">R3</text>
<text x="40.8" y="80.9">R7</text>
<text x="54.9" y="80.9">R8</text>
<text x="207.8" y="82.5">R5</text>
<text x="280.1" y="78.6">10k</text>
<text x="39.5" y="84.7">5.1K</text>
<text x="53.6" y="84.7">5.1K</text>
<text x="130.5" y="89.6">C12</text>
<text x="207.8" y="85.6">10k</text>
<text x="130.5" y="92.8">10nf</text>
<text x="280.4" y="92.9">SW2</text>
<text x="208.1" y="99.9">SW3</text>
<text x="280.4" y="96">TSA343G00-250J2</text>
<text x="39.1" y="107.3">0.1UF</text>
<text x="41.1" y="103.8">C13</text>
<text x="208.1" y="103.1">TSA343G00-250J2</text>
<text x="276.6" y="112.5">C3</text>
<text x="283.6" y="112.2">1uF</text>
<text x="87.7" y="135.4">M1</text>
<text x="396.4" y="136.4">U2</text>
<text x="80" y="139">MAX98357</text>
<text x="354.2" y="142.5">C7</text>
<text x="368.2" y="142.8">C14</text>
<text x="385.4" y="140.7">ESP32-S3-WROOM-1-N16R8</text>
<text x="353.4" y="146">100uF</text>
<text x="368.2" y="146">1uF</text>
<text x="25.2" y="151.3">R10</text>
<text x="31.4" y="153.1">100K</text>
<text x="139.9" y="153.4">R2</text>
<text x="161.4" y="155.8">Button-6x6x8-Right-Angle</text>
<text x="162.6" y="152.1">SW4</text>
<text x="225.3" y="154.8">HDR-M-2.54_1x8</text>
<text x="225.8" y="151.3">J1</text>
<text x="49.1" y="161.9">100K</text>
<text x="54.3" y="158.3">R1</text>
<text x="139.9" y="156.6">10K</text>
<text x="356.9" y="158.4">R13</text>
<text x="356.9" y="161.9">R14</text>
<text x="363.9" y="160.1">22R</text>
<text x="356.9" y="165.4">R16</text>
<text x="363.9" y="163.7">22R</text>
<text x="363.9" y="167.2">22R</text>
<text x="52" y="179.5">100uf</text>
<text x="160.2" y="176">C1</text>
<text x="167.2" y="175.7">0.1UF</text>
<text x="53.4" y="183.1">C10</text>
<text x="80.5" y="221.9">1uf</text>
<text x="89.6" y="221.9">C9</text>
<text x="51.3" y="227.2">INMP441</text>
<text x="56.1" y="223.7">U8</text>
<text x="79.2" y="227.2">0.1uf</text>
<text x="156.7" y="225.4">50k</text>
<text x="156.7" y="222.2">R15</text>
<text x="89.6" y="228.9">C8</text>
<text x="353.4" y="232.9">C16</text>
<text x="22.6" y="239.5">R9</text>
<text x="157.5" y="236">R20</text>
<text x="157.6" y="239.5">50k</text>
<text x="181.7" y="237.7">C11</text>
<text x="353.4" y="236">100uF</text>
<text x="419.1" y="238.3">U7</text>
<text x="21.8" y="243">R11</text>
<text x="28.7" y="241.3">22R</text>
<text x="28.7" y="244.8">22R</text>
<text x="81.8" y="243">R12</text>
<text x="88.7" y="244.8">22R</text>
<text x="181.7" y="240.9">1uf</text>
<text x="419.1" y="241.2">ILI9488</text>
<text x="353.4" y="253.6">R25</text>
<text x="360.3" y="255.4">22R</text>
<text x="353.4" y="267.7">R19</text>
<text x="353.4" y="264.2">R24</text>
<text x="360.3" y="269.5">22R</text>
<text x="360.3" y="266">22R</text>
<text x="263.4" y="274.8">10K</text>
<text x="263.4" y="271.6">R22</text>
<text x="353.4" y="274.8">R18</text>
<text x="287.9" y="278.8">AO3401CI-ES</text>
<text x="360.3" y="276.5">22R</text>
<text x="49.6" y="287.1">SLIDE_SWITCH</text>
<text x="63.5" y="282.5">SW1</text>
<text x="153.4" y="284.9">HT7833</text>
<text x="155" y="282.4">U1</text>
<text x="287.9" y="282.1">Q4</text>
<text x="33.1" y="297.6">U3</text>
<text x="85.5" y="299.7">CONNECTOR1</text>
<text x="177.8" y="297.7">C4</text>
<text x="191.8" y="298">C6</text>
<text x="245.7" y="297.7">1K</text>
<text x="245.7" y="294.2">R17</text>
<text x="273" y="297.8">Q5</text>
<text x="29.5" y="301.3">TP4056</text>
<text x="118.8" y="304.8">100uF</text>
<text x="119.6" y="301.2">C2</text>
<text x="133.6" y="304.8">10UF</text>
<text x="133.6" y="301.6">C5</text>
<text x="177" y="301.2">1uF</text>
<text x="190" y="301.2">10UF</text>
<text x="261.8" y="304.8">R21</text>
<text x="273" y="300.9">AD-BC847-B</text>
<text x="261.8" y="308">10K</text>
</g>
<g font-size="3.2" fill="#00f">
<text x="43.7" y="33.6" transform="rotate(-90 43.7 33.6)">4</text>
<text x="45.5" y="35.1" transform="rotate(-90 45.5 35.1)">SHELL</text>
<text x="47.3" y="33.6" transform="rotate(-90 47.3 33.6)">3</text>
<text x="49" y="35.1" transform="rotate(-90 49 35.1)">SHELL</text>
<text x="50.8" y="33.6" transform="rotate(-90 50.8 33.6)">2</text>
<text x="52.6" y="35.1" transform="rotate(-90 52.6 35.1)">SHELL</text>
<text x="54.3" y="33.6" transform="rotate(-90 54.3 33.6)">1</text>
<text x="56.1" y="35.1" transform="rotate(-90 56.1 35.1)">SHELL</text>
<text x="370.4" y="47.5">4</text>
<text x="433.9" y="47.5">1</text>
<text x="372.9" y="48.9">vout-</text>
<text x="431.4" y="48.9">vin+</text>
<text x="33.2" y="58.6" transform="rotate(-90 33.2 58.6)">A4B9</text>
<text x="34.9" y="57.2" transform="rotate(-90 34.9 57.2)">VBUS</text>
<text x="36.7" y="58.6" transform="rotate(-90 36.7 58.6)">A5</text>
<text x="38.5" y="57.2" transform="rotate(-90 38.5 57.2)">CC1</text>
<text x="40.2" y="58.6" transform="rotate(-90 40.2 58.6)">A6</text>
<text x="42" y="57.2" transform="rotate(-90 42 57.2)">DP1</text>
<text x="43.7" y="58.6" transform="rotate(-90 43.7 58.6)">A7</text>
<text x="45.5" y="57.2" transform="rotate(-90 45.5 57.2)">DN1</text>
<text x="47.3" y="58.6" transform="rotate(-90 47.3 58.6)">A8</text>
<text x="49" y="57.2" transform="rotate(-90 49 57.2)">SBU1</text>
<text x="50.8" y="58.6" transform="rotate(-90 50.8 58.6)">B5</text>
<text x="52.6" y="57.2" transform="rotate(-90 52.6 57.2)">CC2</text>
<text x="54.3" y="58.6" transform="rotate(-90 54.3 58.6)">B6</text>
<text x="56.1" y="57.2" transform="rotate(-90 56.1 57.2)">DP2</text>
<text x="57.9" y="58.6" transform="rotate(-90 57.9 58.6)">B7</text>
<text x="59.6" y="57.2" transform="rotate(-90 59.6 57.2)">DN2</text>
<text x="61.4" y="58.6" transform="rotate(-90 61.4 58.6)">B8</text>
<text x="63.1" y="57.2" transform="rotate(-90 63.1 57.2)">SBU2</text>
<text x="64.9" y="58.6" transform="rotate(-90 64.9 58.6)">B4A9</text>
<text x="66.7" y="57.2" transform="rotate(-90 66.7 57.2)">VBUS</text>
<text x="151.7" y="58.1">2</text>
<text x="151.7" y="54.6">1</text>
<text x="154.2" y="59.5">TXD</text>
<text x="154.2" y="56">GND</text>
<text x="173.9" y="59.5">R232</text>
<text x="174.6" y="58.1">15</text>
<text x="431.4" y="56">vin-</text>
<text x="433.9" y="54.6">2</text>
<text x="151.7" y="65.2">4</text>
<text x="151.7" y="61.6">3</text>
<text x="154.2" y="63">RXD</text>
<text x="173.9" y="63">RTS#</text>
<text x="174.6" y="61.6">14</text>
<text x="174.6" y="65.2">13</text>
<text x="151.7" y="68.7">5</text>
<text x="154.2" y="70.1">D+</text>
<text x="154.2" y="66.6">V3</text>
<text x="173.9" y="66.6">DTR#</text>
<text x="173.9" y="70.1">DCD#</text>
<text x="174.6" y="68.7">12</text>
<text x="370.4" y="68.7">3</text>
<text x="372.9" y="70.1">vout+</text>
<text x="151.7" y="75.7">7</text>
<text x="151.7" y="72.2">6</text>
<text x="154.2" y="77.2">NC.</text>
<text x="154.2" y="73.6">D-</text>
<text x="173.9" y="73.6">RI#</text>
<text x="173.9" y="77.2">DSR#</text>
<text x="174.6" y="72.2">11</text>
<text x="174.6" y="75.7">10</text>
<text x="151.7" y="79.3">8</text>
<text x="154.2" y="80.7">NC.</text>
<text x="173.9" y="80.7">CTS#</text>
<text x="176.4" y="79.3">9</text>
<text x="71.3" y="144.2">LRC</text>
<text x="71.3" y="147.7">BCLK</text>
<text x="386.1" y="148.1">2</text>
<text x="387.6" y="149.8">3V3</text>
<text x="409.7" y="148.1">EPAD</text>
<text x="411.2" y="146.3">41</text>
<text x="71.3" y="151.2">DIN</text>
<text x="71.3" y="154.8">GAIN</text>
<text x="108.7" y="151.2">- speaker</text>
<text x="386.1" y="151.6">3</text>
<text x="386.1" y="155.1">4</text>
<text x="387.6" y="153.4">EN</text>
<text x="409.7" y="155.1">IO1</text>
<text x="411.2" y="153.4">39</text>
<text x="71.3" y="158.3">SD</text>
<text x="71.3" y="161.8">GND</text>
<text x="108.7" y="158.3">+ speaker</text>
<text x="158.7" y="160.4">1</text>
<text x="172.9" y="160.4">2</text>
<text x="386.1" y="158.6">5</text>
<text x="387.6" y="156.9">IO4</text>
<text x="387.6" y="160.4">IO5</text>
<text x="409.7" y="158.6">IO2</text>
<text x="411.2" y="160.4">37</text>
<text x="411.2" y="156.9">38</text>
<text x="71.3" y="165.3">Vin</text>
<text x="162.3" y="163.9">3</text>
<text x="169.3" y="163.9">4</text>
<text x="386.1" y="162.2">6</text>
<text x="386.1" y="165.7">7</text>
<text x="387.6" y="163.9">IO6</text>
<text x="387.6" y="167.5">IO7</text>
<text x="409.7" y="165.7">RXD0</text>
<text x="409.7" y="162.2">TXD0</text>
<text x="411.2" y="167.5">35</text>
<text x="411.2" y="163.9">36</text>
<text x="386.1" y="169.2">8</text>
<text x="386.1" y="172.8">9</text>
<text x="387.6" y="171">IO15</text>
<text x="409.7" y="172.8">IO41</text>
<text x="409.7" y="169.2">IO42</text>
<text x="411.2" y="171">34</text>
<text x="386.1" y="176.3">10</text>
<text x="386.1" y="179.8">11</text>
<text x="387.6" y="174.5">IO16</text>
<text x="387.6" y="178">IO17</text>
<text x="409.7" y="179.8">IO39</text>
<text x="409.7" y="176.3">IO40</text>
<text x="411.2" y="178">32</text>
<text x="411.2" y="174.5">33</text>
<text x="386.1" y="183.3">12</text>
<text x="387.6" y="181.6">IO18</text>
<text x="387.6" y="185.1">IO8</text>
<text x="409.7" y="183.3">IO38</text>
<text x="411.2" y="185.1">30</text>
<text x="411.2" y="181.6">31</text>
<text x="386.1" y="186.9">13</text>
<text x="386.1" y="190.4">14</text>
<text x="387.6" y="188.6">IO19</text>
<text x="409.7" y="190.4">IO36</text>
<text x="409.7" y="186.9">IO37</text>
<text x="411.2" y="188.6">29</text>
<text x="386.1" y="193.9">15</text>
<text x="386.1" y="197.4">16</text>
<text x="387.6" y="192.2">IO20</text>
<text x="387.6" y="195.7">IO3</text>
<text x="409.7" y="197.4">IO0</text>
<text x="409.7" y="193.9">IO35</text>
<text x="411.2" y="195.7">27</text>
<text x="411.2" y="192.2">28</text>
<text x="386.1" y="201">17</text>
<text x="387.6" y="199.2">IO46</text>
<text x="387.6" y="202.7">IO9</text>
<text x="409.7" y="201">IO45</text>
<text x="411.2" y="202.7">25</text>
<text x="411.2" y="199.2">26</text>
<text x="386.1" y="204.5">18</text>
<text x="386.1" y="208">19</text>
<text x="387.6" y="206.3">IO10</text>
<text x="387.6" y="209.8">IO11</text>
<text x="409.7" y="208">IO47</text>
<text x="409.7" y="204.5">IO48</text>
<text x="411.2" y="209.8">23</text>
<text x="411.2" y="206.3">24</text>
<text x="386.1" y="211.6">20</text>
<text x="386.1" y="215.1">21</text>
<text x="387.6" y="213.3">IO12</text>
<text x="409.7" y="215.1">IO14</text>
<text x="409.7" y="211.6">IO21</text>
<text x="411.2" y="213.3">22</text>
<text x="387.6" y="216.9">IO13</text>
<text x="45.9" y="239.8">5</text>
<text x="45.9" y="236.3">6</text>
<text x="48.3" y="237.7">L/R</text>
<text x="68.1" y="237.7">GND</text>
<text x="70.6" y="236.3">1</text>
<text x="70.6" y="239.8">2</text>
<text x="45.9" y="243.3">4</text>
<text x="48.3" y="244.7">SCK</text>
<text x="48.3" y="241.2">WS</text>
<text x="68.1" y="241.2">VDD</text>
<text x="68.1" y="244.7">SD</text>
<text x="70.6" y="243.3">3</text>
<text x="375.7" y="250.3">13</text>
<text x="375.7" y="246.7">14</text>
<text x="378.2" y="251.7">GND</text>
<text x="378.2" y="248.1">VCC</text>
<text x="375.7" y="257.3">11</text>
<text x="375.7" y="253.8">12</text>
<text x="378.2" y="255.2">CS</text>
<text x="375.7" y="260.8">10</text>
<text x="378.2" y="262.3">DC/RS</text>
<text x="378.2" y="258.7">RESET</text>
<text x="375.7" y="267.9">8</text>
<text x="375.7" y="264.4">9</text>
<text x="378.2" y="269.3">SCK</text>
<text x="378.2" y="265.8">SDI&lt;MOSI&gt;</text>
<text x="375.7" y="275">6</text>
<text x="375.7" y="271.4">7</text>
<text x="378.2" y="272.8">LED</text>
<text x="464.3" y="275.1">SD_MISO</text>
<text x="464.3" y="271.5">SD_SCK</text>
<text x="466.7" y="273.6">17</text>
<text x="466.7" y="270.1">18</text>
<text x="375.7" y="278.5">5</text>
<text x="378.2" y="279.9">T_CLK</text>
<text x="378.2" y="276.4">SDO&lt;MISO&gt;</text>
<text x="464.3" y="278.6">SD_MOSI</text>
<text x="466.7" y="280.7">15</text>
<text x="466.7" y="277.2">16</text>
<text x="375.7" y="285.5">3</text>
<text x="375.7" y="282">4</text>
<text x="378.2" y="286.9">T_DIN</text>
<text x="378.2" y="283.4">T_CS</text>
<text x="464.3" y="282.1">SD_CS</text>
<text x="144.3" y="289.2">2</text>
<text x="147.5" y="290.6">IN</text>
<text x="166.5" y="290.6">OUT</text>
<text x="169.7" y="289.2">3</text>
<text x="375.7" y="292.6">1</text>
<text x="375.7" y="289.1">2</text>
<text x="378.2" y="290.5">T_DO</text>
<text x="378.2" y="294">T_IRQ</text>
<text x="47.6" y="305">6</text>
<text x="22.9" y="308.6">1</text>
<text x="25.4" y="310">IN+</text>
<text x="45.2" y="310">B+</text>
<text x="45.2" y="306.5">OUT+</text>
<text x="47.6" y="308.6">5</text>
<text x="100.5" y="308.6">2</text>
<text x="100.5" y="312.1">1</text>
<text x="22.9" y="322.7">2</text>
<text x="47.6" y="322.7">4</text>
<text x="25.4" y="324.1">IN-</text>
<text x="45.2" y="324.1">B-</text>
<text x="45.2" y="327.6">OUT-</text>
<text x="47.6" y="326.2">7</text>
</g>
<g font-size="3.2">
<text x="29.6" y="58.6" transform="rotate(-90 29.6 58.6)">A1B12</text>
<text x="31.4" y="57.2" transform="rotate(-90 31.4 57.2)">GND</text>
<text x="68.4" y="58.6" transform="rotate(-90 68.4 58.6)">B1A12</text>
<text x="70.2" y="57.2" transform="rotate(-90 70.2 57.2)">GND</text>
<text x="386.1" y="144.5">1</text>
<text x="387.6" y="146.3">GND</text>
<text x="411.2" y="149.8">40</text>
<text x="409.7" y="151.6">GND</text>
<text x="257.1" y="162.2">1</text>
<text x="257.1" y="165.7">2</text>
<text x="257.1" y="169.2">3</text>
<text x="257.1" y="172.8">4</text>
<text x="257.1" y="176.3">5</text>
<text x="257.1" y="179.8">6</text>
<text x="257.1" y="183.3">7</text>
<text x="257.1" y="186.9">8</text>
<text x="156.6" y="298.7" transform="rotate(-90 156.6 298.7)">1</text>
<text x="158" y="295.5" transform="rotate(-90 158 295.5)">GND</text>
</g>
<g font-size="3.2" fill="#f00">
<text x="173.9" y="56">VCC</text>
<text x="174.6" y="54.6">16</text>
</g>
</svg>
